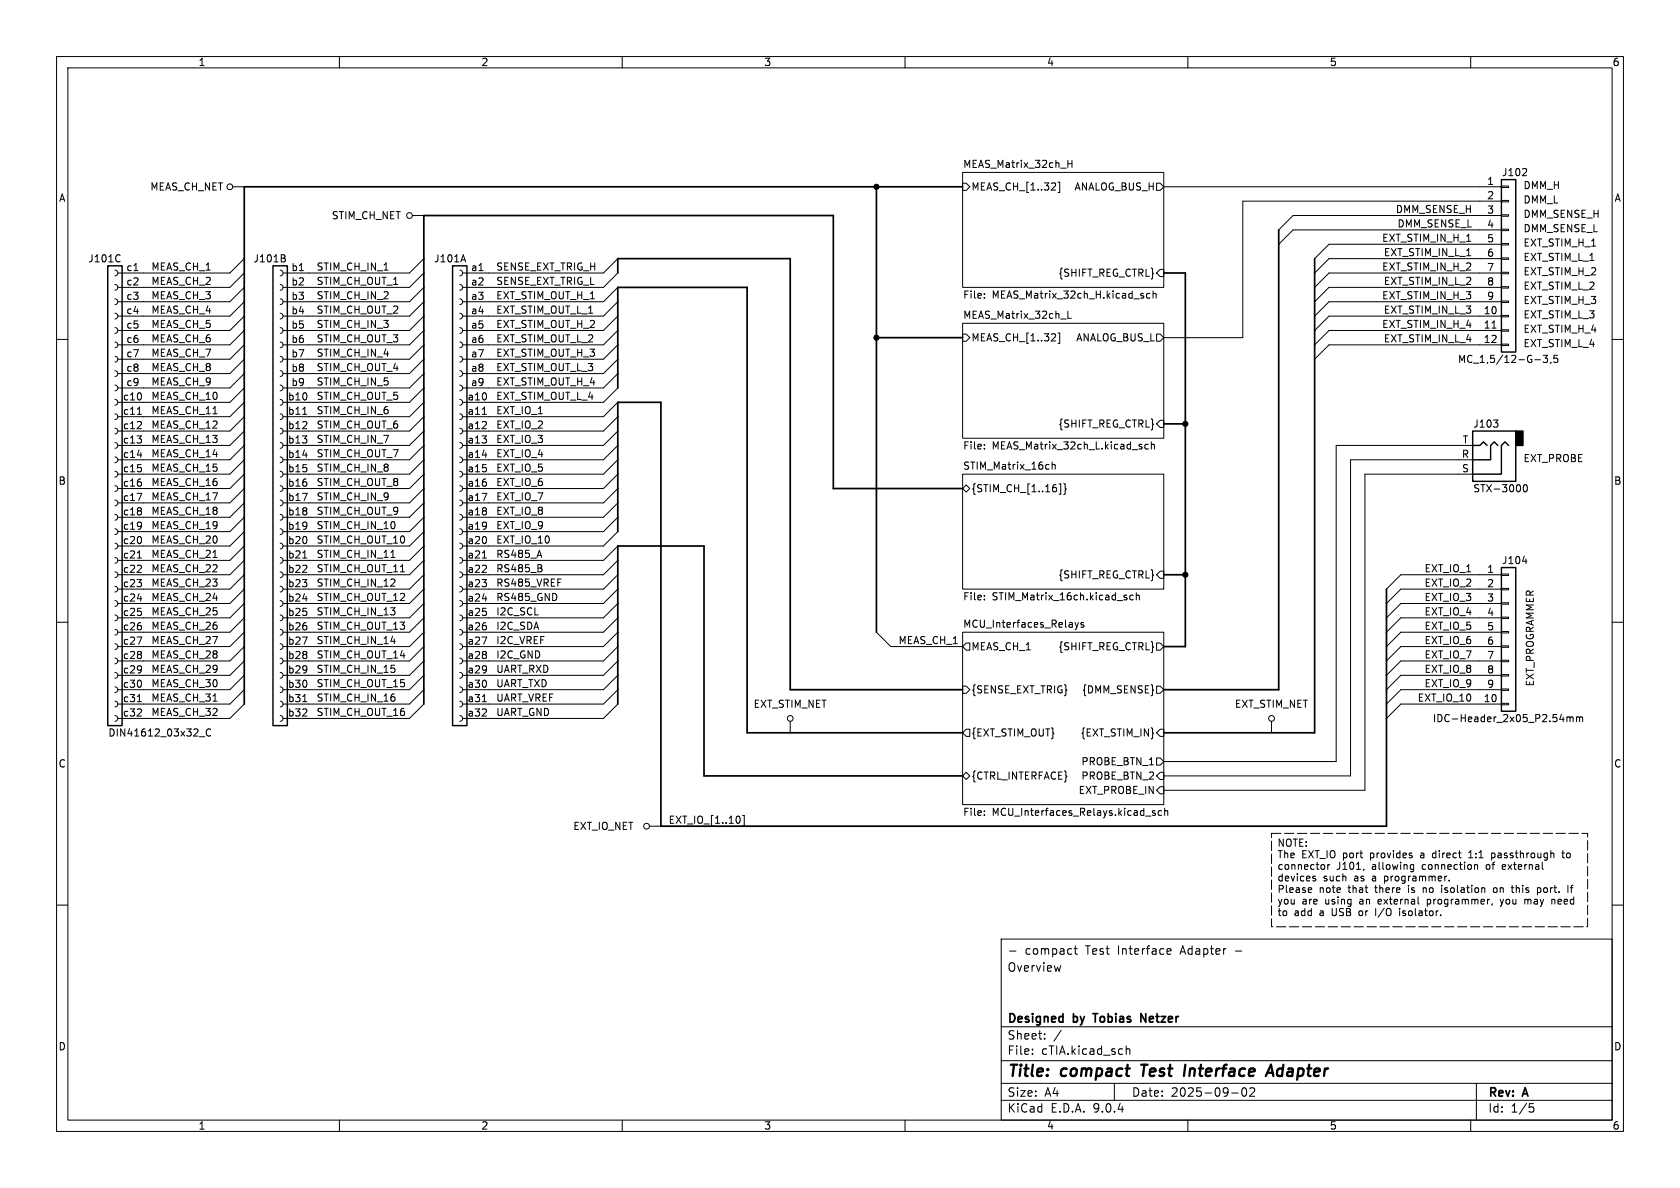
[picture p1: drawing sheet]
<svg xmlns="http://www.w3.org/2000/svg" width="297mm" height="210mm" viewBox="0 0 297 210" stroke-linecap="round" stroke-linejoin="round" font-family="sans-serif">
<g fill="none" stroke="#000" stroke-width=".18">
<path d="M10 10h277v190h-277zM12 12h273v186h-273zM60 10v2M110 10v2M160 10v2M210 10v2M260 10v2M41.1 33h2.1M72.9 38.1h2M170.2 30.5h35.5v20.3h-35.5zM170.2 32.4h.6l.6 .6-.6 .7h-.6zM185.8 33.6h.8"/>
<path d="M186.6 32.5v.4M187 32.2h.3v1.8h-.3M188.8 28.3v1.3M188.8 28.9h.7M189.5 28.3v1.3M204.5 32.4h.6l.6 .6-.6 .7h-.6zM205.7 33h59.7M265.4 32.9h1.3v.2h-1.3zM265.4 35.4h1.3v.3h-1.3zM265.4 38h1.3v.2h-1.3zM265.4 35.6h-45.7v24.1h-14M265.4 38.1h-36.8l-2.5 2.5"/>
<path d="M269.8 29.9l.1 .1-.1 .3-.7 .8h.8M20.3 47.8l.4 .1 .1 .4-.1 .3-.4 .2M20.3 50.3l.4 .1 .1 .4-.1 .4-.4 .1M20.3 52.8l.4 .2 .1 .3-.1 .4-.4 .1M20.3 55.4l.4 .1 .1 .4-.1 .3-.4 .2M20.3 57.9l.4 .2 .1 .3-.1 .4-.4 .1M21 45l.2 .2M21.2 46.2l-.2 .1M23.7 47.8h.7M43.2 45.7l-2.6 2.6h-19.8M43.2 48.3l-2.6 2.5h-19.8M43.2 50.8l-2.6 2.5h-19.8"/>
<path d="M43.2 53.3l-2.6 2.6h-19.8M43.2 55.9l-2.6 2.5h-19.8M43.2 58.4l-2.6 2.6h-19.8M49.5 47.8l.4 .1 .1 .4-.1 .3-.4 .2M49.5 50.3l.4 .1 .1 .4-.1 .4-.4 .1M49.5 52.8l.4 .2 .1 .3-.1 .4-.4 .1M49.5 55.4l.4 .1 .1 .4-.1 .3-.4 .2M49.5 57.9l.4 .2 .1 .3-.1 .4-.4 .1M50.1 45.6l.3 .3v.3l-.2 .1M50.3 45.1l.1 .2-.1 .3M74.9 45.7l-2.5 2.6h-22.4M74.9 48.3l-2.5 2.5h-22.4"/>
<path d="M74.9 50.8l-2.5 2.5h-22.4M74.9 53.3l-2.5 2.6h-22.4M74.9 55.9l-2.5 2.5h-22.4M74.9 58.4l-2.5 2.6h-22.4M81.3 47.8l.3 .1 .2 .4-.2 .3-.3 .2M81.3 50.3l.3 .1 .2 .4-.2 .4-.3 .1M81.3 52.8l.3 .2 .2 .3-.2 .4-.3 .1M81.3 55.4l.3 .1 .2 .4-.2 .3-.3 .2M81.3 57.9l.3 .2 .2 .3-.2 .4-.3 .1M81.9 45l.4 1.3M109.2 45.7l-2.5 2.6h-24.9M109.2 48.3l-2.5 2.5h-24.9"/>
<path d="M109.2 50.8l-2.5 2.5h-24.9M109.2 53.3l-2.5 2.6h-24.9M109.2 55.9l-2.5 2.5h-24.9M109.2 58.4l-2.5 2.6h-24.9M170.2 57.2h35.5v20.3h-35.5zM170.2 59.1h.6l.6 .6-.6 .6h-.6zM174 51.9v.1M174 52.6v.1M186.6 59.1v.4M187 58.9h.3v1.8h-.3M187.5 56.4h1M188.8 55v1.3h.6"/>
<path d="M202.2 52.3v.3M203.3 51.9h-.4l-.2 .2 .1 .5h.5M203.8 52l.2-.1h.3l.1 .8M203.8 51.4v1.3M204.5 59.1h.6l.6 .6-.6 .6h-.6zM205.1 47.6h.6v1.3h-.6l-.6-.6zM263.8 58h.7M265.4 40.5h1.3v.3h-1.3zM265.4 43.1h1.3v.2h-1.3zM265.4 45.6h1.3v.2h-1.3zM265.4 48.1h1.3v.3h-1.3zM265.4 50.7h1.3v.2h-1.3z"/>
<path d="M265.4 53.2h1.3v.3h-1.3zM265.4 55.8h1.3v.2h-1.3zM265.4 58.3h1.3v.2h-1.3zM265.4 40.6h-36.8l-2.5 2.6M265.4 43.2h-30.5l-2.5 2.5M265.4 45.7h-30.5l-2.5 2.6M265.4 48.3h-30.5l-2.5 2.5M265.4 50.8h-30.5l-2.5 2.5M265.4 53.3h-30.5l-2.5 2.6M265.4 55.9h-30.5l-2.5 2.5M265.4 58.4h-30.5l-2.5 2.6M10 60h2"/>
<path d="M20.3 60.5l.4 .1 .1 .4-.1 .3-.4 .2M20.3 63l.4 .1 .1 .4-.1 .4-.4 .1M20.3 65.5l.4 .2 .1 .3-.1 .4-.4 .1M20.3 68.1l.4 .1 .1 .4-.1 .3-.4 .2M20.3 70.6l.4 .2 .1 .3-.1 .4-.4 .1M20.3 73.2l.4 .1 .1 .4-.1 .3-.4 .2M20.3 75.7l.4 .1 .1 .4-.1 .4-.4 .1M20.3 78.2l.4 .2 .1 .3-.1 .4-.4 .1M24.3 73.2h.7M43.2 61l-2.6 2.5h-19.8M43.2 63.5l-2.6 2.5h-19.8M43.2 66l-2.6 2.6h-19.8"/>
<path d="M43.2 68.6l-2.6 2.5h-19.8M43.2 71.1l-2.6 2.6h-19.8M43.2 73.7l-2.6 2.5h-19.8M43.2 76.2l-2.6 2.5h-19.8M43.2 78.7l-2.6 2.6h-19.8M49.5 60.5l.4 .1 .1 .4-.1 .3-.4 .2M49.5 63l.4 .1 .1 .4-.1 .4-.4 .1M49.5 65.5l.4 .2 .1 .3-.1 .4-.4 .1M49.5 68.1l.4 .1 .1 .4-.1 .3-.4 .2M49.5 70.6l.4 .2 .1 .3-.1 .4-.4 .1M49.5 73.2l.4 .1 .1 .4-.1 .3-.4 .2M49.5 75.7l.4 .1 .1 .4-.1 .4-.4 .1"/>
<path d="M49.5 78.2l.4 .2 .1 .3-.1 .4-.4 .1M53.5 73.2h.7M74.9 61l-2.5 2.5h-22.4M74.9 63.5l-2.5 2.5h-22.4M74.9 66l-2.5 2.6h-22.4M74.9 68.6l-2.5 2.5h-22.4M74.9 71.1l-2.5 2.6h-22.4M74.9 73.7l-2.5 2.5h-22.4M74.9 76.2l-2.5 2.5h-22.4M74.9 78.7l-2.5 2.6h-22.4M81.3 60.5l.3 .1 .2 .4-.2 .3-.3 .2M81.3 63l.3 .1 .2 .4-.2 .4-.3 .1"/>
<path d="M81.3 65.5l.3 .2 .2 .3-.2 .4-.3 .1M81.3 68.1l.3 .1 .2 .4-.2 .3-.3 .2M81.3 70.6l.3 .2 .2 .3-.2 .4-.3 .1M81.3 73.2l.3 .1 .2 .4-.2 .3-.3 .2M81.3 75.7l.3 .1 .2 .4-.2 .4-.3 .1M81.3 78.2l.3 .2 .2 .3-.2 .4-.3 .1M85.3 73.2h.7M109.2 61l-2.5 2.5h-24.9M109.2 63.5l-2.5 2.5h-24.9M109.2 66l-2.5 2.6h-24.9M109.2 68.6l-2.5 2.5h-24.9M109.2 71.1l-2.5 2.6h-24.9"/>
<path d="M109.2 73.7l-2.5 2.5h-24.9M109.2 76.2l-2.5 2.5h-24.9M109.2 78.7l-2.5 2.6h-24.9M174 78.6v.1M174 79.3v.1M185.8 60.3h.8M201.8 79v.3M203 78.6l-.4-.1-.2 .3 .1 .5h.5M203.5 78.7l.2-.2 .3 .1 .1 .8M203.5 78.1v1.3M205.1 74.3h.6v1.3h-.6l-.6-.7zM260.3 78.7h-24.1v55.9h-30.5"/>
<path d="M264 74.2h.8l-.4 .5M264.7 74.8l.1 .2-.1 .4M265.4 60.8h1.3v.3h-1.3zM265.4 61h-30.5l-2.5 2.5M271.4 63.6h.9M272.8 62.8h.8l-.4 .5 .3 .1v.6l-.1 .1-.6-.1M274.2 64l-.1 .3M275.3 62.8h-.6v.6l.2-.1 .4 .1 .1 .1-.1 .5-.1 .1-.5-.1M285 60h2M20.3 80.8l.4 .1 .1 .4-.1 .3-.4 .2M20.3 83.3l.4 .2 .1 .3-.1 .4-.4 .1M20.3 85.9l.4 .1 .1 .4-.1 .3-.4 .2"/>
<path d="M20.3 88.4l.4 .1 .1 .4-.1 .4-.4 .1M20.3 90.9l.4 .2 .1 .3-.1 .4-.4 .1M20.3 93.5l.4 .1 .1 .4-.1 .3-.4 .2M20.3 96l.4 .2 .1 .3-.1 .4-.4 .1M20.3 98.6l.4 .1 .1 .4-.1 .3-.4 .2M24.2 87.2h.9l-.6 1.3M24.3 98.6h.7M24.3 80.4h.8M43.2 99.1l-2.6 2.5h-19.8M43.2 81.3l-2.6 2.5h-19.8M43.2 83.8l-2.6 2.6h-19.8M43.2 86.4l-2.6 2.5h-19.8"/>
<path d="M43.2 88.9l-2.6 2.5h-19.8M43.2 91.4l-2.6 2.6h-19.8M43.2 94l-2.6 2.5h-19.8M43.2 96.5l-2.6 2.6h-19.8M49.5 80.8l.4 .1 .1 .4-.1 .3-.4 .2M49.5 83.3l.4 .2 .1 .3-.1 .4-.4 .1M49.5 85.9l.4 .1 .1 .4-.1 .3-.4 .2M49.5 88.4l.4 .1 .1 .4-.1 .4-.4 .1M49.5 90.9l.4 .2 .1 .3-.1 .4-.4 .1M49.5 93.5l.4 .1 .1 .4-.1 .3-.4 .2M49.5 96l.4 .2 .1 .3-.1 .4-.4 .1M49.5 98.6l.4 .1 .1 .4-.1 .3-.4 .2"/>
<path d="M53.5 98.6h.7M69.1 98.5h.7M74.9 99.1l-2.5 2.5h-22.4M74.9 81.3l-2.5 2.5h-22.4M74.9 83.8l-2.5 2.6h-22.4M74.9 86.4l-2.5 2.5h-22.4M74.9 88.9l-2.5 2.5h-22.4M74.9 91.4l-2.5 2.6h-22.4M74.9 94l-2.5 2.5h-22.4M74.9 96.5l-2.5 2.6h-22.4M81.3 80.8l.3 .1 .2 .4-.2 .3-.3 .2M81.3 83.3l.3 .2 .2 .3-.2 .4-.3 .1"/>
<path d="M81.3 85.9l.3 .1 .2 .4-.2 .3-.3 .2M81.3 88.4l.3 .1 .2 .4-.2 .4-.3 .1M81.3 90.9l.3 .2 .2 .3-.2 .4-.3 .1M81.3 93.5l.3 .1 .2 .4-.2 .3-.3 .2M81.3 96l.3 .2 .2 .3-.2 .4-.3 .1M81.3 98.6l.3 .1 .2 .4-.2 .3-.3 .2M85.3 98.6h.7M95.7 99.9v.4M109.2 99.1l-2.5 2.5h-24.9M109.2 81.3l-2.5 2.5h-24.9M109.2 83.8l-2.5 2.6h-24.9M109.2 86.4l-2.5 2.5h-24.9"/>
<path d="M109.2 88.9l-2.5 2.5h-24.9M109.2 91.4l-2.5 2.6h-24.9M109.2 94l-2.5 2.5h-24.9M109.2 96.5l-2.5 2.6h-24.9M170.2 83.8h35.5v20.3h-35.5zM170.2 86.4l.6-.7 .6 .7-.6 .6zM186 81.7v1.2M186 82.2l.2-.1 .3 .1v.7M187.2 85.5h.3v1.9h-.3M188.1 85.5l.2 .2v.6l.2 .2-.2 .1v.6l-.2 .2M260.3 81.3h-21.5v55.9h-33.1M260.3 83.8h-19v55.9h-35.6"/>
<path d="M269.2 99.2h.8M269.5 85.7h.1a.68 .68 0 0 1 .4 .6 .68 .68 0 0 1-.4 .6 .84 .84 0 0 1-.1-1.2zM10 110h2M20.3 101.1l.4 .1 .1 .4-.1 .4-.4 .1M20.3 103.6l.4 .2 .1 .3-.1 .4-.4 .1M20.3 106.2l.4 .1 .1 .4-.1 .3-.4 .2M20.3 108.7l.4 .2 .1 .3-.1 .4-.4 .1M20.3 111.3l.4 .1 .1 .4-.1 .3-.4 .2M20.3 113.8l.4 .1 .1 .4-.1 .4-.4 .1M20.3 116.3l.4 .2 .1 .3-.1 .4-.4 .1M20.3 118.9l.4 .1 .1 .4-.1 .3-.4 .2M24.2 112.6h.9l-.6 1.3"/>
<path d="M24.3 105.8h.8M43.2 101.6l-2.6 2.5h-19.8M43.2 104.1l-2.6 2.6h-19.8M43.2 106.7l-2.6 2.5h-19.8M43.2 109.2l-2.6 2.6h-19.8M43.2 111.8l-2.6 2.5h-19.8M43.2 114.3l-2.6 2.5h-19.8M43.2 116.8l-2.6 2.6h-19.8M43.2 119.4l-2.6 2.5h-19.8M49.5 101.1l.4 .1 .1 .4-.1 .4-.4 .1M49.5 103.6l.4 .2 .1 .3-.1 .4-.4 .1M49.5 106.2l.4 .1 .1 .4-.1 .3-.4 .2"/>
<path d="M49.5 108.7l.4 .2 .1 .3-.1 .4-.4 .1M49.5 111.3l.4 .1 .1 .4-.1 .3-.4 .2M49.5 113.8l.4 .1 .1 .4-.1 .4-.4 .1M49.5 116.3l.4 .2 .1 .3-.1 .4-.4 .1M49.5 118.9l.4 .1 .1 .4-.1 .3-.4 .2M74.9 101.6l-2.5 2.5h-22.4M74.9 104.1l-2.5 2.6h-22.4M74.9 106.7l-2.5 2.5h-22.4M74.9 109.2l-2.5 2.6h-22.4M74.9 111.8l-2.5 2.5h-22.4M74.9 114.3l-2.5 2.5h-22.4M74.9 116.8l-2.5 2.6h-22.4"/>
<path d="M74.9 119.4l-2.5 2.5h-22.4M81.3 101.1l.3 .1 .2 .4-.2 .4-.3 .1M81.3 103.6l.3 .2 .2 .3-.2 .4-.3 .1M81.3 106.2l.3 .1 .2 .4-.2 .3-.3 .2M81.3 108.7l.3 .2 .2 .3-.2 .4-.3 .1M81.3 111.3l.3 .1 .2 .4-.2 .3-.3 .2M81.3 113.8l.3 .1 .2 .4-.2 .4-.3 .1M81.3 116.3l.3 .2 .2 .3-.2 .4-.3 .1M81.3 118.9l.3 .1 .2 .4-.2 .3-.3 .2M95.7 100.5l.1 .2-.1 .3M109.2 116.8l-2.5 2.6h-24.9M109.2 101.6l-2.5 2.5h-24.9"/>
<path d="M109.2 104.1l-2.5 2.6h-24.9M109.2 106.7l-2.5 2.5h-24.9M109.2 109.2l-2.5 2.6h-24.9M109.2 111.8l-2.5 2.5h-24.9M109.2 114.3l-2.5 2.5h-24.9M109.2 119.4l-2.5 2.5h-24.9M154.9 111.8l2.6 2.5h12.7M170.2 111.8h35.5v30.4h-35.5zM170.8 113.7h.6v1.2h-.6l-.6-.6zM174 105.9v.1M174 105.3v.1M190.1 110l.3 .9"/>
<path d="M190.4 110.9l-.3 .4M190.7 110l-.3 .9M191.6 110.1l-.3-.1-.2 .2v.2l.5 .1v.3h-.5M199.1 105.6l.1 .2-.1 .2M199.1 105.2l.1 .1M200.3 105.3l-.3-.1-.3 .2 .2 .6h.4M200.9 105.3l.2-.1 .3 .1v.7M200.9 104.8v1.2M204.5 113.7h.6l.6 .6-.6 .6h-.6zM205.1 101h.6v1.2h-.6l-.6-.6zM265.4 101.5h1.3v.2h-1.3zM265.4 104h1.3v.3h-1.3z"/>
<path d="M265.4 106.6h1.3v.2h-1.3zM265.4 109.1h1.3v.2h-1.3zM265.4 111.6h1.3v.3h-1.3zM265.4 114.2h1.3v.2h-1.3zM265.4 116.7h1.3v.3h-1.3zM265.4 119.3h1.3v.2h-1.3zM265.4 101.6h-17.8l-2.5 2.5M265.4 104.1h-17.8l-2.5 2.6M265.4 106.7h-17.8l-2.5 2.5M265.4 109.2h-17.8l-2.5 2.6M265.4 111.8h-17.8l-2.5 2.5M265.4 114.3h-17.8l-2.5 2.5"/>
<path d="M265.4 116.8h-17.8l-2.5 2.6M265.4 119.4h-17.8l-2.5 2.5M285 110h2M20.3 121.4l.4 .2 .1 .3-.1 .4-.4 .1M20.3 124l.4 .1 .1 .4-.1 .3-.4 .2M20.3 126.5l.4 .1 .1 .4-.1 .4-.4 .1M24.3 124h.7M35.2 130.2h1M37.2 129a.6 .6 0 0 0-.8 .4 .6 .6 0 0 0 .6 .7l.2-.1M43.2 121.9l-2.6 2.6h-19.8M43.2 124.5l-2.6 2.5h-19.8M49.5 121.4l.4 .2 .1 .3-.1 .4-.4 .1"/>
<path d="M49.5 124l.4 .1 .1 .4-.1 .3-.4 .2M49.5 126.5l.4 .1 .1 .4-.1 .4-.4 .1M53.5 124h.7M74.9 121.9l-2.5 2.6h-22.4M74.9 124.5l-2.5 2.5h-22.4M81.3 121.4l.3 .2 .2 .3-.2 .4-.3 .1M81.3 124l.3 .1 .2 .4-.2 .3-.3 .2M81.3 126.5l.3 .1 .2 .4-.2 .4-.3 .1M85.3 124h.7M109.2 121.9l-2.5 2.6h-24.9M109.2 124.5l-2.5 2.5h-24.9M139.7 127.5v2"/>
<path d="M170.2 137.2l.6-.7 .6 .7-.6 .6zM170.2 121.3h.6l.6 .6-.6 .7h-.6zM170.8 128.9h.6v1.3h-.6l-.6-.7zM204.5 121.3h.6l.6 .6-.6 .7h-.6zM204.5 134h.6l.6 .6-.6 .7h-.6zM205.1 128.9h.6v1.3h-.6l-.6-.7zM205.1 139.1h.6v1.2h-.6l-.6-.6zM205.1 136.5h.6v1.3h-.6l-.6-.6zM224.8 127.5v2M265.4 121.8h1.3v.2h-1.3zM265.4 124.3h1.3v.3h-1.3zM265.4 121.9h-17.8l-2.5 2.6"/>
<path d="M265.4 124.5h-17.8l-2.5 2.5M275.7 127.2h.8M277 126.7v.9M277 126.9l.4-.2 .2 .2M277.6 126.9l.1-.2 .3 .1 .1 .8M277.6 126.9v.7M278.7 126.9l.4-.2 .1 .2M278.7 126.7v.9M279.2 126.9l.2-.2 .3 .1 .1 .8M279.2 126.9v.7M114.8 146.1h2M130.8 144.5v.8"/>
<path d="M131.3 144.1h.3v1.9h-.3M174 143.4v.1M174 144v.1M202.5 144.3h1M204.2 143.4l-.3-.1-.2 .2 .1 .2 .4 .1v.3h-.5M205.4 143.4l-.4-.1-.2 .2 .1 .6h.5M205.9 143.4l.2-.1 .3 .1v.7M205.9 142.9v1.2M231.5 156.9l.3 .1 .1 .2-.6 .2M231.8 157.7l-.3 .1M232.3 155.3l.3 .1v.1l-.2 .2h-.2M232.3 154.9h.3"/>
<path d="M234.1 153l.1 .4-.1 .2M234.7 152.8v.9M234.8 153l-.1 .1M241.1 153.6l-.1 .3M249.5 152.8l.4 .1M249.9 152.8v1.1l-.1 .1-.3 .1M249.9 153.6l-.4 .1M251.6 156.9v.9M252.3 159v1.2M252.3 159.8h.2M252.5 159h-.2M253.4 150.9l-.2 .1 .2 .6"/>
<path d="M254.9 156.9v.9M255.7 154.9h.1M256.2 155.6v.1M259.6 150.7l.4-.3v1.2M259.6 151.6h.8M260.7 152.9h.5v.8M263.7 150.8v1.3M263.7 150.9l.4-.1 .1 .1M263.8 159.8l-.1 .2M264.2 151.5l-.1 .1h-.4M264.5 157l-.3-.1-.2 .3 .1 .5 .1 .1 .3-.1M265.2 159l.3 .8"/>
<path d="M265.5 159.8l-.3 .4M265.6 153v.5l.2 .2M265.8 159l-.3 .8M266.2 153.1l-.6 .2M267.1 156.9h.5M267.3 156.5v1.1M267.5 157.8h.1M269.6 159.1l.3-.1 .2 .2M269.6 159v.8M271.8 157l.4-.1 .2 .3-.1 .5h-.5M274.9 159.2v.6M276.1 150.8h.5"/>
<path d="M276.3 150.4v1.1l.3 .1M277.6 156.9h.5M278.1 156.5l-.3 .2v1.1M10 160h2M177 166h108v32h-108zM178.5 168.1h1.1M187.5 170.7l-.3 1M189.9 167.7h.6M190.1 167.2v1.3l.4 .2M206.5 167.7l.5 .1v.3l-.7 .1M207 168.6l-.5 .1M243.2 160.6v1.3"/>
<path d="M247.4 161v.9M285 160h2M60 198v2M110 198v2M160 198v2M177 194.5h108M177 191.5h108M177 187.5h108M177 181.5h108M182.5 186.3v.1M182.5 185.5v.1M184.7 183.6v.1"/>
<path d="M184.7 182.8v.1M187.6 182.1l-1.3 2M197 191.5v3M199.1 184.9v1.5M199.1 185.5l.2-.1 .4 .1v.9M210 198v2M217.7 193.2h1.2M219.7 192.4l.2-.1a.81 .81 0 0 1 .6 .6 .81 .81 0 0 1-.3 .8l-.2 .1a.81 .81 0 0 1-.3-1.4zM221 192.4l.5-.1 .2 .1 .1 .3-.9 1.1h.9M260 198v2M261 191.5v6.5M270.4 195.1h.7"/>
<path d="M270.5 195.7h.4l.3 .3-.2 .5-.5 .1"/>
<circle cx="40.6" cy="33" r=".51"/>
<circle cx="72.4" cy="38.1" r=".51"/>
<circle cx="139.7" cy="127" r=".51"/>
<circle cx="224.8" cy="127" r=".51"/>
<circle cx="114.3" cy="146.1" r=".51"/>
</g>
<path d="M201.7 188.2h1.2M202.3 188.2l-.2 2M223.8 190.2l.9-2 .4 2M224 189.6h1" fill="none" stroke="#000" stroke-width=".4"/>
<g fill="none" stroke="#000" stroke-width=".3">
<path d="M154.9 33v78.8M170.2 33h-127v91.5M109.2 48.3v-2.6h30.5v76.2h30.5M154.9 59.7h15.3M205.7 48.3h3.8v66h-3.8M226.1 40.6v81.3h-20.4M232.4 45.7v83.8h-26.7M109.2 68.6v-17.8h22.9v78.7h38.1M205.7 74.9h3.8M109.2 94v-22.9h7.6v75h128.3v-42M170.2 86.4h-22.9v-48.3h-72.4v86.4M205.7 101.6h3.8"/>
<path d="M109.2 124.5v-28h15.3v40.7h45.7M193.2 179.2h.9M201.7 180.7v-1.5l.9 1.5"/>
</g>
<path d="M265.4 31.8h2.6v30.4h-2.6zM19 47h2.6v81.3h-2.6zM48.3 47h2.5v81.3h-2.5zM80 47h2.5v81.3h-2.5zM260.3 76.2h7.7v8.9h-7.7zM260.3 78.7h1.3l.7-.6 .6 .6M264.8 78.7l-.6-.6-.7 .6v2.6h-3.2M266.7 78.7l-.6-.6-.7 .6v5.1h-5.1M265.4 100.3h2.6v25.4h-2.6z" fill="none" stroke="#000" stroke-width=".25"/>
<path d="M268 76.2h1.2v2.5h-1.2z" fill="#000" stroke="#000" stroke-width=".25"/>
<path d="M224.8 147.3h55.9v16.5h-55.9z" fill="none" stroke="#000" stroke-width=".18" stroke-dasharray="1.7 .6"/>
<g fill="#000" stroke="#000" stroke-width=".18">
<circle cx="154.9" cy="33" r=".46"/>
<circle cx="154.9" cy="59.7" r=".46"/>
<circle cx="209.5" cy="74.9" r=".46"/>
<circle cx="209.5" cy="101.6" r=".46"/>
</g>
<g font-size="2.8">
<text x="178" y="190.9">Title:</text>
<text x="187.7" y="190.9">compact</text>
<text x="202.6" y="190.9">Test</text>
<text x="211" y="190.9">Interface</text>
<text x="226.5" y="190.9">Adapter</text>
</g>
<g font-size="2.1">
<text x="178" y="172">Overview</text>
<text x="181.2" y="169">compact</text>
<text x="192" y="169">Test</text>
<text x="197.8" y="169">Interface</text>
<text x="209" y="169">Adapter</text>
<text x="218.7" y="169">-</text>
<text x="178" y="184">Sheet:</text>
<text x="178" y="181.2">Designed</text>
<text x="189.8" y="181.2">by</text>
<text x="194.1" y="181.2">Tobias</text>
<text x="202.9" y="181.2">Netzer</text>
<text x="178" y="186.7">File:</text>
<text x="184.1" y="186.7">cTIA.kicad_sch</text>
<text x="178" y="196.9">KiCad</text>
<text x="178" y="194.1">Size:</text>
<text x="184.7" y="194.1">A4</text>
<text x="185.7" y="196.9">E.D.A.</text>
<text x="193.3" y="196.9">9.0.4</text>
<text x="200" y="194.1">Date:</text>
<text x="207" y="194.1">2025-09-02</text>
<text x="263" y="194.3">Rev:</text>
<text x="263" y="196.9">Id:</text>
<text x="267.1" y="196.9">1/5</text>
<text x="269.4" y="194.3">A</text>
</g>
<g font-size="1.8">
<text x="35" y="11.9">1</text>
<text x="85" y="11.9">2</text>
<text x="135" y="11.9">3</text>
<text x="185" y="11.9">4</text>
<text x="235" y="11.9">5</text>
<text x="285" y="11.9">6</text>
<text x="170.2" y="29.8">MEAS_Matrix_32ch_H</text>
<text x="10.3" y="35.9">A</text>
<text x="26.5" y="33.9">MEAS_CH_NET</text>
<text x="171.6" y="33.9">MEAS_CH_[1..32]</text>
<text x="189.9" y="33.9">ANALOG_BUS_H</text>
<text x="262.8" y="32.8">1</text>
<text x="262.8" y="35.3">2</text>
<text x="265.4" y="31.3">J102</text>
<text x="269.2" y="33.6">DMM_H</text>
<text x="285.3" y="35.9">A</text>
<text x="58.6" y="39">STIM_CH_NET</text>
<text x="246.7" y="37.8">DMM_SENSE_H</text>
<text x="247" y="40.3">DMM_SENSE_L</text>
<text x="262.8" y="37.8">3</text>
<text x="262.8" y="40.4">4</text>
<text x="269.2" y="36.2">DMM_L</text>
<text x="269.2" y="38.7">DMM_SENSE_H</text>
<text x="269.2" y="41.3">DMM_SENSE_L</text>
<text x="15.5" y="46.6">J101C</text>
<text x="26.7" y="47.9">MEAS_CH_1</text>
<text x="44.7" y="46.6">J101B</text>
<text x="55.9" y="47.9">STIM_CH_IN_1</text>
<text x="76.7" y="46.6">J101A</text>
<text x="87.6" y="47.9">SENSE_EXT_TRIG_H</text>
<text x="244.2" y="42.8">EXT_STIM_IN_H_1</text>
<text x="244.2" y="47.9">EXT_STIM_IN_H_2</text>
<text x="244.5" y="45.4">EXT_STIM_IN_L_1</text>
<text x="262.8" y="42.9">5</text>
<text x="262.8" y="45.5">6</text>
<text x="269.2" y="43.8">EXT_STIM_H_1</text>
<text x="269.2" y="46.3">EXT_STIM_L_1</text>
<text x="22.2" y="48">c1</text>
<text x="22.2" y="50.5">c2</text>
<text x="22.2" y="53.1">c3</text>
<text x="26.7" y="50.5">MEAS_CH_2</text>
<text x="26.7" y="53">MEAS_CH_3</text>
<text x="51.4" y="48">b1</text>
<text x="51.4" y="50.5">b2</text>
<text x="51.4" y="53.1">b3</text>
<text x="55.9" y="50.5">STIM_CH_OUT_1</text>
<text x="55.9" y="53">STIM_CH_IN_2</text>
<text x="83.2" y="48">a1</text>
<text x="83.2" y="50.5">a2</text>
<text x="83.2" y="53.1">a3</text>
<text x="87.6" y="50.5">SENSE_EXT_TRIG_L</text>
<text x="87.6" y="53">EXT_STIM_OUT_H_1</text>
<text x="170.2" y="53.1">File:</text>
<text x="175.4" y="53.1">MEAS_Matrix_32ch_H.kicad_sch</text>
<text x="187" y="49.1">{SHIFT_REG_CTRL}</text>
<text x="244.2" y="53">EXT_STIM_IN_H_3</text>
<text x="244.5" y="50.5">EXT_STIM_IN_L_2</text>
<text x="262.8" y="48">7</text>
<text x="262.8" y="50.5">8</text>
<text x="262.8" y="53.1">9</text>
<text x="269.2" y="54">EXT_STIM_H_3</text>
<text x="269.2" y="48.9">EXT_STIM_H_2</text>
<text x="269.2" y="51.4">EXT_STIM_L_2</text>
<text x="22.2" y="55.6">c4</text>
<text x="22.2" y="58.2">c5</text>
<text x="26.7" y="55.5">MEAS_CH_4</text>
<text x="26.7" y="58.1">MEAS_CH_5</text>
<text x="51.4" y="55.6">b4</text>
<text x="51.4" y="58.2">b5</text>
<text x="55.9" y="55.5">STIM_CH_OUT_2</text>
<text x="55.9" y="58.1">STIM_CH_IN_3</text>
<text x="83.2" y="55.6">a4</text>
<text x="83.2" y="58.2">a5</text>
<text x="87.6" y="58.1">EXT_STIM_OUT_H_2</text>
<text x="87.6" y="55.5">EXT_STIM_OUT_L_1</text>
<text x="170.2" y="56.4">MEAS_Matrix_32ch_L</text>
<text x="244.2" y="58.1">EXT_STIM_IN_H_4</text>
<text x="244.5" y="55.5">EXT_STIM_IN_L_3</text>
<text x="262.2" y="55.6">10</text>
<text x="262.2" y="58.2">11</text>
<text x="269.2" y="59">EXT_STIM_H_4</text>
<text x="269.2" y="56.5">EXT_STIM_L_3</text>
<text x="22.2" y="60.7">c6</text>
<text x="22.2" y="63.2">c7</text>
<text x="22.2" y="65.8">c8</text>
<text x="26.7" y="65.7">MEAS_CH_8</text>
<text x="26.7" y="60.6">MEAS_CH_6</text>
<text x="26.7" y="63.2">MEAS_CH_7</text>
<text x="51.4" y="60.7">b6</text>
<text x="51.4" y="63.2">b7</text>
<text x="51.4" y="65.8">b8</text>
<text x="55.9" y="63.2">STIM_CH_IN_4</text>
<text x="55.9" y="60.6">STIM_CH_OUT_3</text>
<text x="55.9" y="65.7">STIM_CH_OUT_4</text>
<text x="83.2" y="60.7">a6</text>
<text x="83.2" y="63.2">a7</text>
<text x="83.2" y="65.8">a8</text>
<text x="87.6" y="63.2">EXT_STIM_OUT_H_3</text>
<text x="87.6" y="65.7">EXT_STIM_OUT_L_3</text>
<text x="87.6" y="60.6">EXT_STIM_OUT_L_2</text>
<text x="171.6" y="60.6">MEAS_CH_[1..32]</text>
<text x="190.2" y="60.6">ANALOG_BUS_L</text>
<text x="244.5" y="60.6">EXT_STIM_IN_L_4</text>
<text x="257.6" y="64.4">MC_1,5/12-G-3,5</text>
<text x="262.2" y="60.7">12</text>
<text x="269.2" y="61.6">EXT_STIM_L_4</text>
<text x="21.6" y="70.9">c10</text>
<text x="22.2" y="68.3">c9</text>
<text x="26.7" y="68.2">MEAS_CH_9</text>
<text x="26.7" y="70.8">MEAS_CH_10</text>
<text x="50.8" y="70.9">b10</text>
<text x="51.4" y="68.3">b9</text>
<text x="55.9" y="70.8">STIM_CH_OUT_5</text>
<text x="55.9" y="68.2">STIM_CH_IN_5</text>
<text x="82.6" y="70.9">a10</text>
<text x="83.2" y="68.3">a9</text>
<text x="87.6" y="70.8">EXT_STIM_OUT_L_4</text>
<text x="87.6" y="68.2">EXT_STIM_OUT_H_4</text>
<text x="21.6" y="73.4">c11</text>
<text x="21.6" y="75.9">c12</text>
<text x="26.7" y="73.3">MEAS_CH_11</text>
<text x="26.7" y="75.9">MEAS_CH_12</text>
<text x="50.8" y="73.4">b11</text>
<text x="50.8" y="75.9">b12</text>
<text x="55.9" y="75.9">STIM_CH_OUT_6</text>
<text x="55.9" y="73.3">STIM_CH_IN_6</text>
<text x="82.6" y="73.4">a11</text>
<text x="82.6" y="75.9">a12</text>
<text x="87.6" y="73.3">EXT_IO_1</text>
<text x="87.6" y="75.9">EXT_IO_2</text>
<text x="187" y="75.8">{SHIFT_REG_CTRL}</text>
<text x="260.4" y="75.8">J103</text>
<text x="21.6" y="78.5">c13</text>
<text x="21.6" y="81">c14</text>
<text x="21.6" y="83.6">c15</text>
<text x="26.7" y="83.5">MEAS_CH_15</text>
<text x="26.7" y="80.9">MEAS_CH_14</text>
<text x="26.7" y="78.4">MEAS_CH_13</text>
<text x="50.8" y="78.5">b13</text>
<text x="50.8" y="81">b14</text>
<text x="50.8" y="83.6">b15</text>
<text x="55.9" y="78.4">STIM_CH_IN_7</text>
<text x="55.9" y="80.9">STIM_CH_OUT_7</text>
<text x="55.9" y="83.5">STIM_CH_IN_8</text>
<text x="82.6" y="78.5">a13</text>
<text x="82.6" y="81">a14</text>
<text x="82.6" y="83.6">a15</text>
<text x="87.6" y="83.5">EXT_IO_5</text>
<text x="87.6" y="80.9">EXT_IO_4</text>
<text x="87.6" y="78.4">EXT_IO_3</text>
<text x="170.2" y="83.1">STIM_Matrix_16ch</text>
<text x="170.2" y="79.8">File:</text>
<text x="175.4" y="79.8">MEAS_Matrix_32ch_L.kicad_sch</text>
<text x="258.3" y="81">R</text>
<text x="258.4" y="83.6">S</text>
<text x="258.5" y="78.5">T</text>
<text x="269.2" y="81.9">EXT_PROBE</text>
<text x="10.3" y="85.9">B</text>
<text x="21.6" y="86.1">c16</text>
<text x="21.6" y="88.6">c17</text>
<text x="26.7" y="88.6">MEAS_CH_17</text>
<text x="26.7" y="86">MEAS_CH_16</text>
<text x="50.8" y="86.1">b16</text>
<text x="50.8" y="88.6">b17</text>
<text x="55.9" y="86">STIM_CH_OUT_8</text>
<text x="55.9" y="88.6">STIM_CH_IN_9</text>
<text x="82.6" y="86.1">a16</text>
<text x="82.6" y="88.6">a17</text>
<text x="87.6" y="88.6">EXT_IO_7</text>
<text x="87.6" y="86">EXT_IO_6</text>
<text x="171.6" y="87.2">{STIM_CH_[1..16]}</text>
<text x="260.4" y="87.2">STX-3000</text>
<text x="285.3" y="85.9">B</text>
<text x="21.6" y="91.2">c18</text>
<text x="21.6" y="93.7">c19</text>
<text x="26.7" y="91.1">MEAS_CH_18</text>
<text x="26.7" y="93.6">MEAS_CH_19</text>
<text x="50.8" y="91.2">b18</text>
<text x="50.8" y="93.7">b19</text>
<text x="55.9" y="93.6">STIM_CH_IN_10</text>
<text x="55.9" y="91.1">STIM_CH_OUT_9</text>
<text x="82.6" y="91.2">a18</text>
<text x="82.6" y="93.7">a19</text>
<text x="87.6" y="93.6">EXT_IO_9</text>
<text x="87.6" y="91.1">EXT_IO_8</text>
<text x="21.6" y="96.3">c20</text>
<text x="21.6" y="98.8">c21</text>
<text x="21.6" y="101.3">c22</text>
<text x="26.7" y="96.2">MEAS_CH_20</text>
<text x="26.7" y="98.7">MEAS_CH_21</text>
<text x="26.7" y="101.3">MEAS_CH_22</text>
<text x="50.8" y="96.3">b20</text>
<text x="50.8" y="98.8">b21</text>
<text x="50.8" y="101.3">b22</text>
<text x="55.9" y="96.2">STIM_CH_OUT_10</text>
<text x="55.9" y="98.7">STIM_CH_IN_11</text>
<text x="55.9" y="101.3">STIM_CH_OUT_11</text>
<text x="82.6" y="96.3">a20</text>
<text x="82.6" y="98.8">a21</text>
<text x="82.6" y="101.3">a22</text>
<text x="87.6" y="98.7">RS485_A</text>
<text x="87.6" y="96.2">EXT_IO_10</text>
<text x="87.6" y="101.3">RS485_B</text>
<text x="251.7" y="101.3">EXT_IO_1</text>
<text x="262.8" y="101.3">1</text>
<text x="265.4" y="99.9">J104</text>
<text x="21.6" y="103.9">c23</text>
<text x="21.6" y="106.4">c24</text>
<text x="26.7" y="103.8">MEAS_CH_23</text>
<text x="26.7" y="106.3">MEAS_CH_24</text>
<text x="50.8" y="103.9">b23</text>
<text x="50.8" y="106.4">b24</text>
<text x="55.9" y="103.8">STIM_CH_IN_12</text>
<text x="55.9" y="106.3">STIM_CH_OUT_12</text>
<text x="82.6" y="103.9">a23</text>
<text x="82.6" y="106.4">a24</text>
<text x="87.6" y="106.3">RS485_GND</text>
<text x="87.6" y="103.8">RS485_VREF</text>
<text x="170.2" y="106.5">File:</text>
<text x="175.4" y="106.5">STIM_Matrix_16ch.kicad_sch</text>
<text x="187" y="102.5">{SHIFT_REG_CTRL}</text>
<text x="251.7" y="106.3">EXT_IO_3</text>
<text x="251.7" y="103.8">EXT_IO_2</text>
<text x="262.8" y="103.9">2</text>
<text x="262.8" y="106.4">3</text>
<text x="21.6" y="109">c25</text>
<text x="21.6" y="111.5">c26</text>
<text x="26.7" y="108.9">MEAS_CH_25</text>
<text x="26.7" y="111.4">MEAS_CH_26</text>
<text x="26.7" y="114">MEAS_CH_27</text>
<text x="50.8" y="109">b25</text>
<text x="50.8" y="111.5">b26</text>
<text x="55.9" y="108.9">STIM_CH_IN_13</text>
<text x="55.9" y="114">STIM_CH_IN_14</text>
<text x="55.9" y="111.4">STIM_CH_OUT_13</text>
<text x="82.6" y="109">a25</text>
<text x="82.6" y="111.5">a26</text>
<text x="87.6" y="108.9">I2C_SCL</text>
<text x="87.6" y="111.4">I2C_SDA</text>
<text x="87.6" y="114">I2C_VREF</text>
<text x="158.7" y="114">MEAS_CH_1</text>
<text x="170.2" y="111">MCU_Interfaces_Relays</text>
<text x="251.7" y="111.4">EXT_IO_5</text>
<text x="251.7" y="108.9">EXT_IO_4</text>
<text x="251.7" y="114">EXT_IO_6</text>
<text x="262.8" y="109">4</text>
<text x="262.8" y="111.5">5</text>
<text x="21.6" y="114">c27</text>
<text x="21.6" y="116.6">c28</text>
<text x="21.6" y="119.1">c29</text>
<text x="26.7" y="119">MEAS_CH_29</text>
<text x="26.7" y="116.5">MEAS_CH_28</text>
<text x="50.8" y="114">b27</text>
<text x="50.8" y="116.6">b28</text>
<text x="50.8" y="119.1">b29</text>
<text x="55.9" y="116.5">STIM_CH_OUT_14</text>
<text x="55.9" y="119">STIM_CH_IN_15</text>
<text x="82.6" y="114">a27</text>
<text x="82.6" y="116.6">a28</text>
<text x="82.6" y="119.1">a29</text>
<text x="87.6" y="116.5">I2C_GND</text>
<text x="87.6" y="119">UART_RXD</text>
<text x="171.6" y="115.2">MEAS_CH_1</text>
<text x="187" y="115.2">{SHIFT_REG_CTRL}</text>
<text x="251.7" y="119">EXT_IO_8</text>
<text x="251.7" y="116.5">EXT_IO_7</text>
<text x="262.8" y="114">6</text>
<text x="262.8" y="116.6">7</text>
<text x="262.8" y="119.1">8</text>
<text x="21.6" y="121.7">c30</text>
<text x="21.6" y="124.2">c31</text>
<text x="26.7" y="121.6">MEAS_CH_30</text>
<text x="26.7" y="124.1">MEAS_CH_31</text>
<text x="50.8" y="121.7">b30</text>
<text x="50.8" y="124.2">b31</text>
<text x="55.9" y="121.6">STIM_CH_OUT_15</text>
<text x="55.9" y="124.1">STIM_CH_IN_16</text>
<text x="82.6" y="121.7">a30</text>
<text x="82.6" y="124.2">a31</text>
<text x="87.6" y="121.6">UART_TXD</text>
<text x="87.6" y="124.1">UART_VREF</text>
<text x="133.1" y="125.3">EXT_STIM_NET</text>
<text x="171.6" y="122.8">{SENSE_EXT_TRIG}</text>
<text x="191.2" y="122.8">{DMM_SENSE}</text>
<text x="218.2" y="125.3">EXT_STIM_NET</text>
<text x="250.5" y="124.1">EXT_IO_10</text>
<text x="251.7" y="121.6">EXT_IO_9</text>
<text x="262.2" y="124.2">10</text>
<text x="262.8" y="121.7">9</text>
<text x="271.4" y="121.4" transform="rotate(-90 271.4 121.4)">EXT_PROGRAMMER</text>
<text x="19.1" y="130.4">DIN41612_03x32_C</text>
<text x="21.6" y="126.7">c32</text>
<text x="26.7" y="126.7">MEAS_CH_32</text>
<text x="50.8" y="126.7">b32</text>
<text x="55.9" y="126.7">STIM_CH_OUT_16</text>
<text x="82.6" y="126.7">a32</text>
<text x="87.6" y="126.7">UART_GND</text>
<text x="171.6" y="130.4">{EXT_STIM_OUT}</text>
<text x="191" y="130.4">{EXT_STIM_IN}</text>
<text x="253.2" y="127.9">IDC-Header_2x05_P2.54mm</text>
<text x="10.3" y="135.9">C</text>
<text x="191.1" y="135.5">PROBE_BTN_1</text>
<text x="285.3" y="135.9">C</text>
<text x="171.6" y="138">{CTRL_INTERFACE}</text>
<text x="190.6" y="140.6">EXT_PROBE_IN</text>
<text x="191.1" y="138">PROBE_BTN_2</text>
<text x="101.3" y="146.9">EXT_IO_NET</text>
<text x="118.1" y="145.7">EXT_IO_[1..10]</text>
<text x="170.2" y="144.6">File:</text>
<text x="175.4" y="144.6">MCU_Interfaces_Relays.kicad_sch</text>
<text x="225.7" y="150">NOTE:</text>
<text x="225.7" y="152">The</text>
<text x="225.7" y="154.1">connector</text>
<text x="230.1" y="152">EXT_IO port</text>
<text x="236.3" y="154.1">J101,</text>
<text x="242.5" y="152">provides</text>
<text x="242.7" y="154.1">allowing</text>
<text x="251.6" y="152">a</text>
<text x="251.7" y="154.1">connection</text>
<text x="253.9" y="152">direct</text>
<text x="260.5" y="152">1:1</text>
<text x="263.2" y="154.1">of</text>
<text x="264.7" y="152">passthrough</text>
<text x="266.2" y="154.1">external</text>
<text x="277.5" y="152">to</text>
<text x="225.7" y="156.1">devices</text>
<text x="225.7" y="158.2">Please</text>
<text x="225.7" y="160.2">you</text>
<text x="230.2" y="160.2">are</text>
<text x="233.2" y="158.2">note</text>
<text x="233.9" y="156.1">such</text>
<text x="234.4" y="160.2">using</text>
<text x="238.5" y="158.2">that</text>
<text x="239.5" y="156.1">as</text>
<text x="240.6" y="160.2">an</text>
<text x="242.9" y="156.1">a</text>
<text x="243.4" y="158.2">there</text>
<text x="244.1" y="160.2">external</text>
<text x="245.2" y="156.1">programmer.</text>
<text x="249.4" y="158.2">is</text>
<text x="252.2" y="158.2">no</text>
<text x="252.9" y="160.2">programmer,</text>
<text x="255.7" y="158.2">isolation</text>
<text x="265.1" y="158.2">on</text>
<text x="266.1" y="160.2">you</text>
<text x="268.6" y="158.2">this</text>
<text x="270.6" y="160.2">may</text>
<text x="273.2" y="158.2">port.</text>
<text x="275.6" y="160.2">need</text>
<text x="225.7" y="162.3">to</text>
<text x="228.8" y="162.3">add</text>
<text x="233.4" y="162.3">a</text>
<text x="235.7" y="162.3">USB</text>
<text x="240.7" y="162.3">or</text>
<text x="243.8" y="162.3">I/O</text>
<text x="248.2" y="162.3">isolator.</text>
<text x="10.3" y="185.9">D</text>
<text x="285.3" y="185.9">D</text>
<text x="35" y="199.9">1</text>
<text x="85" y="199.9">2</text>
<text x="135" y="199.9">3</text>
<text x="185" y="199.9">4</text>
<text x="235" y="199.9">5</text>
<text x="285" y="199.9">6</text>
</g>
</svg>
